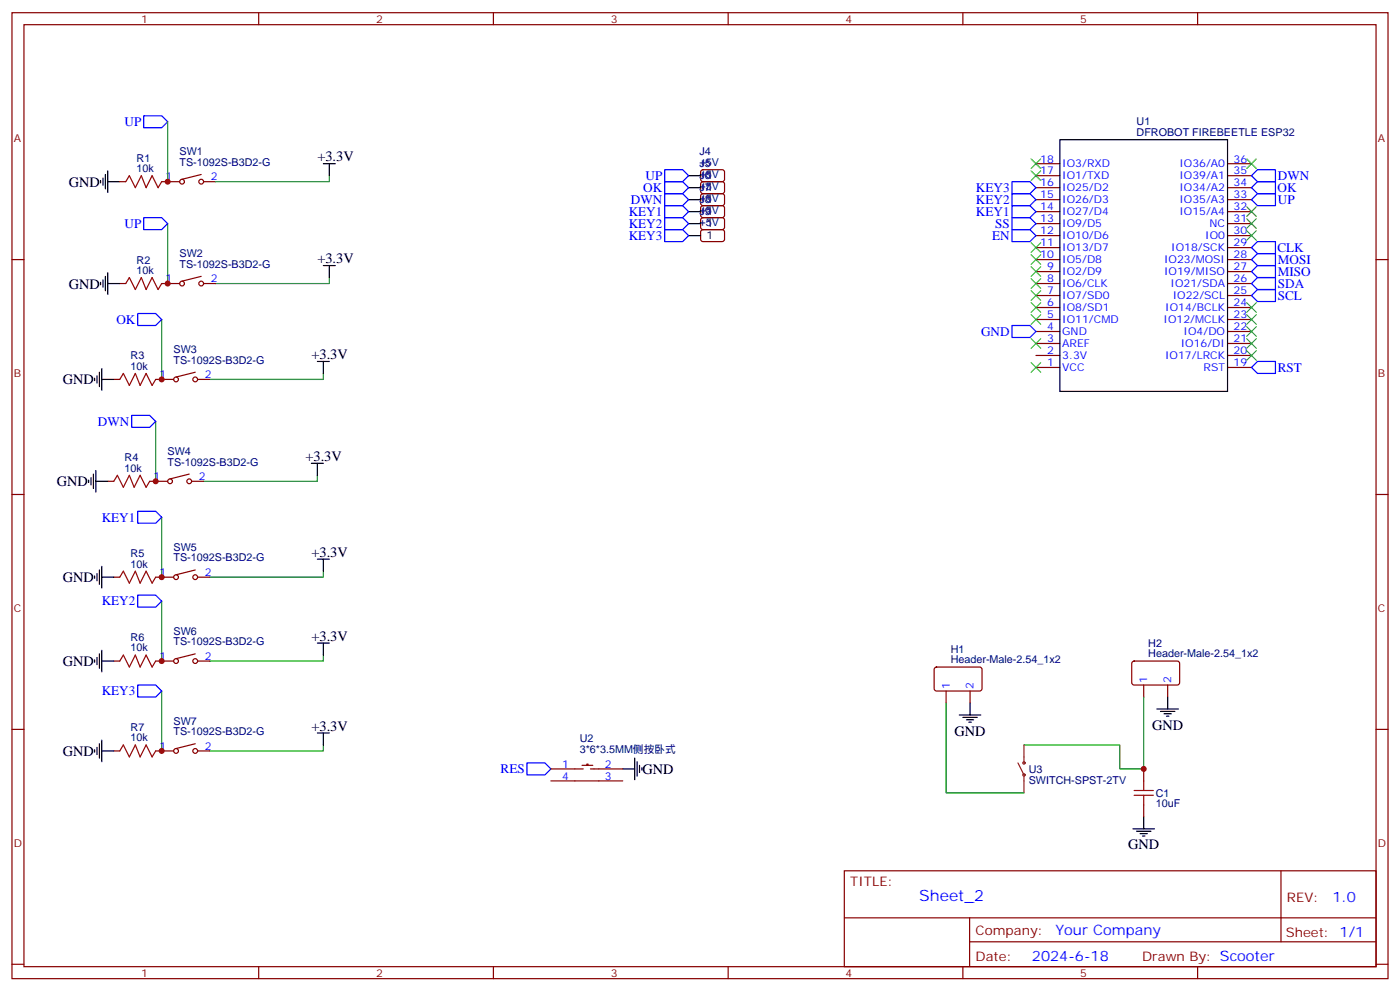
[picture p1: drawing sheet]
<svg xmlns="http://www.w3.org/2000/svg" width="412mm" height="292mm" viewBox="0 0 412 292" stroke-linecap="round" stroke-linejoin="round" font-family="sans-serif">
<g fill="none" stroke="#870000" stroke-width=".35">
<path d="M3.5 3.7h405.4v284.4h-405.4zM7.1 7.3h398.2v277.3h-398.2zM76.2 3.7v3.6M145.3 3.7v3.6M214.5 3.7v3.6M283.6 3.7v3.6M352.8 3.7v3.6M35.3 53.5h1.7M47.6 53.5h5.3M59.3 51.4l-5.7 1.4M60 53.5h3.5M206.6 50.2l.5-.2h5.9l.4 .7v2.4l-.7 .4-5.9-.1-.4-.6v-2.1z"/>
<path d="M206.6 53.7l.5-.2h5.9l.4 .7v2.4l-.7 .4-5.9-.1-.4-.6v-2.1zM206.6 57.2l.5-.2 5.9 .1 .4 .6v2.4l-.7 .4h-5.9l-.4-.7v-2.1zM305.2 58.8h7M305.2 55.2h7M305.2 51.7h7M305.2 48.2h7M361.6 58.8h7.1M361.6 55.2h7.1M361.6 51.7h7.1M361.6 48.2h7.1M3.5 76.4h3.6M206.6 60.7l.5-.2 5.9 .1 .4 .6v2.4l-.7 .5-5.9-.1-.4-.6v-2.2z"/>
<path d="M206.6 64.3l.5-.2h5.9l.4 .7v2.4l-.7 .4-5.9-.1-.4-.6v-2.1zM206.6 67.8l.5-.2h5.9l.4 .7v2.4l-.7 .4h-5.9l-.4-.7v-2.1zM305.2 76.4h7M305.2 79.9h7M305.2 72.9h7M305.2 69.4h7M305.2 65.8h7M305.2 62.3h7M361.6 76.4h7.1M361.6 79.9h7.1M361.6 72.9h7.1M361.6 69.4h7.1"/>
<path d="M361.6 65.8h7.1M361.6 62.3h7.1M405.3 76.4h3.6M35.3 83.5h1.7M47.6 83.5h5.3M59.3 81.4l-5.7 1.4M60 83.5h3.5M305.2 97.6h7M305.2 94.1h7M305.2 90.5h7M305.2 87h7M305.2 83.5h7"/>
<path d="M361.6 97.6h7.1M361.6 94.1h7.1M361.6 90.5h7.1M361.6 87h7.1M361.6 83.5h7.1M33.5 111.7h1.8M45.9 111.7h5.3M57.5 109.6l-5.6 1.4M58.2 111.7h3.5M305.2 108.2h7M305.2 104.6h7M305.2 101.1h7"/>
<path d="M361.6 108.2h7.1M361.6 104.6h7.1M361.6 101.1h7.1M55.7 139.6l-5.6 1.4M3.5 145.6h3.6M31.7 141.7h1.8M44.1 141.7h5.3M56.4 141.7h3.6M405.3 145.6h3.6M33.5 169.9h1.8M45.9 169.9h5.3M57.5 167.8l-5.6 1.4"/>
<path d="M58.2 169.9h3.5M33.5 194.6h1.8M45.9 194.6h5.3M57.5 192.5l-5.6 1.4M58.2 194.6h3.5M275.4 196.6l.5-.2h12.9l.5 .7-.1 5.9-.6 .4-13-.1-.4-.6v-5.6zM333.6 194.8l.5-.2h13l.4 .7-.1 5.9-.6 .4h-13l-.4-.7v-5.6zM3.5 214.7h3.6M57.5 218.9l-5.6 1.4M278.7 203.4v3.5M285.8 203.4v3.5M336.9 201.6v3.6"/>
<path d="M344 201.6v3.6M405.3 214.7h3.6M33.5 221.1h1.8M45.9 221.1h5.3M58.2 221.1h3.5M162.3 229.9h21.1M162.3 226.3h9.5M171.4 225.3h3.2M172.9 225.3v-.4h.3v.4M173.9 226.3h9.5M336.9 226.3v3.6M336.9 236.9v3.6"/>
<path d="M248.7 256.3h156.6v28.3h-156.6zM377.3 256.4v20.8M248.7 270.2h156.5M285.6 277.2h119.6M285.6 270.2v14.1M3.5 283.8h3.6M76.2 284.6v3.5M145.3 284.6v3.5M214.5 284.6v3.5M283.6 284.6v3.5M352.8 284.6v3.5M405.3 283.8h3.6"/>
<circle cx="53.6" cy="53.5" r=".71"/>
<circle cx="59.3" cy="53.5" r=".71"/>
<circle cx="53.6" cy="83.5" r=".71"/>
<circle cx="59.3" cy="83.5" r=".71"/>
<circle cx="51.9" cy="111.7" r=".71"/>
<circle cx="57.5" cy="111.7" r=".71"/>
<circle cx="50.1" cy="141.7" r=".71"/>
<circle cx="55.7" cy="141.7" r=".71"/>
<circle cx="51.9" cy="169.9" r=".71"/>
<circle cx="57.5" cy="169.9" r=".71"/>
<circle cx="51.9" cy="194.6" r=".71"/>
<circle cx="57.5" cy="194.6" r=".71"/>
<circle cx="51.9" cy="221.1" r=".71"/>
<circle cx="57.5" cy="221.1" r=".71"/>
</g>
<g fill="none" stroke="#000" stroke-width=".35">
<path d="M29.6 53.1v.7M30.3 52.4v2.1M31 51.4v4.2M31.7 53.5h3.6M31.7 50.3v6.4M95.2 48.2h3.6M97 48.2v3.5M202.8 51.7h3.6M202.8 55.2h3.6M202.8 58.8h3.6M312.2 41.1h49.4v74.1h-49.4zM95.2 78.2h3.6"/>
<path d="M97 78.2v3.5M202.8 62.3h3.6M202.8 65.8h3.6M202.8 69.4h3.6M29.6 83.1v.7M30.3 82.4v2.1M31 81.4v4.2M31.7 80.3v6.3M31.7 83.5h3.6M27.9 111.3v.7M28.6 110.6v2.1M29.3 109.6v4.2"/>
<path d="M30 111.7h3.5M30 108.5v6.4M93.5 106.4h3.5M95.2 106.4v3.5M27.5 139.6v4.2M28.2 138.5v6.4M91.7 136.4h3.5M93.5 136.4v3.5M26.1 141.3v.7M26.8 140.6v2.1M28.2 141.7h3.5M27.9 169.5v.8"/>
<path d="M28.6 168.8v2.2M29.3 167.8v4.2M30 166.7v6.4M30 169.9h3.5M93.5 164.6h3.5M95.2 164.6v3.5M27.9 194.2v.7M28.6 193.5v2.2M29.3 192.5v4.2M30 191.4v6.4M30 194.6h3.5M93.5 189.3h3.5"/>
<path d="M95.2 189.3v3.5M28.6 220v2.1M29.3 218.9v4.3M30 217.9v6.3M93.5 215.8h3.5M95.2 215.8v3.5M282.6 210.5h6.3M283.6 211.2h4.3M284.7 211.9h2.1M285.4 212.6h.7M285.8 206.9v3.6M340.8 208.7h6.3"/>
<path d="M341.8 209.4h4.3M342.9 210.1h2.1M343.6 210.8h.7M344 205.2v3.5M27.9 220.7v.7M30 221.1h3.5M183.4 226.3h3.6M187 223.2v6.3M187.7 224.2v4.3M188.4 225.3v2.1M189.1 226v.7M333.7 244h6.4"/>
<path d="M334.8 244.7h4.2M335.8 245.4h2.2M336.5 246.1h.8M336.9 240.5v3.5"/>
</g>
<g fill="none" stroke="#3c3" stroke-width=".35">
<path d="M303.7 46.8l2.9 2.8M303.7 50.3l2.9 2.8M306.6 46.8l-2.9 2.8M306.6 50.3l-2.9 2.8M367.2 46.8l2.9 2.8M370.1 46.8l-2.9 2.8M303.7 71.5l2.9 2.8M303.7 75l2.9 2.8M303.7 78.5l2.9 2.9M306.6 71.5l-2.9 2.8M306.6 75l-2.9 2.8M306.6 78.5l-2.9 2.9"/>
<path d="M367.2 60.9l2.9 2.8M367.2 64.4l2.9 2.8M367.2 67.9l2.9 2.9M370.1 60.9l-2.9 2.8M370.1 64.4l-2.9 2.8M370.1 67.9l-2.9 2.9M303.7 82.1l2.9 2.8M303.7 85.6l2.9 2.8M303.7 89.1l2.9 2.8M303.7 92.6l2.9 2.9M303.7 99.7l2.9 2.8M306.6 82.1l-2.9 2.8"/>
<path d="M306.6 85.6l-2.9 2.8M306.6 89.1l-2.9 2.8M306.6 92.6l-2.9 2.9M306.6 99.7l-2.9 2.8M367.2 89.1l2.9 2.8M367.2 92.6l2.9 2.9M367.2 96.2l2.9 2.8M367.2 99.7l2.9 2.8M370.1 89.1l-2.9 2.8M370.1 92.6l-2.9 2.9M370.1 96.2l-2.9 2.8M370.1 99.7l-2.9 2.8"/>
<path d="M303.7 106.8l2.9 2.8M306.6 106.8l-2.9 2.8M367.2 103.2l2.9 2.8M370.1 103.2l-2.9 2.8"/>
</g>
<g fill="none" stroke="#00f" stroke-width=".35">
<path d="M42.3 34.1h5.3l1.8 1.7-1.8 1.8h-5.3zM195.8 50h5.3l1.7 1.7-1.7 1.8h-5.3zM195.8 53.5h5.3l1.7 1.7-1.7 1.8h-5.3zM195.8 57h5.3l1.7 1.8-1.7 1.7h-5.3zM298.1 57h5.3l1.8 1.8-1.8 1.7h-5.3zM298.1 53.5h5.3l1.8 1.7-1.8 1.8h-5.3zM368.7 51.7l1.7-1.7h5.3v3.5h-5.3zM368.7 58.8l1.7-1.8h5.3v3.5h-5.3zM370.4 53.5h5.3v3.5h-5.3l-1.7-1.8zM42.3 64.1h5.3l1.8 1.7-1.8 1.8h-5.3zM195.8 60.5h5.3l1.7 1.8-1.7 1.8h-5.3zM195.8 64.1h5.3l1.7 1.7-1.7 1.8h-5.3z"/>
<path d="M195.8 67.6h5.3l1.7 1.8-1.7 1.7h-5.3zM298.1 67.6h5.3l1.8 1.8-1.8 1.7h-5.3zM298.1 64.1h5.3l1.8 1.7-1.8 1.8h-5.3zM298.1 60.5h5.3l1.8 1.8-1.8 1.8h-5.3zM368.7 72.9l1.7-1.8h5.3v3.5h-5.3zM370.4 74.6h5.3v3.6h-5.3l-1.7-1.8zM370.4 78.2h5.3v3.5h-5.3l-1.7-1.8zM40.6 92.3h5.3l1.7 1.8-1.7 1.7h-5.3zM298.1 95.8h5.3l1.8 1.8-1.8 1.7h-5.3zM368.7 83.5l1.7-1.8h5.3v3.5h-5.3zM370.4 85.2h5.3v3.6h-5.3l-1.7-1.8zM370.4 106.4h5.3v3.5h-5.3l-1.7-1.7z"/>
<path d="M38.8 122.3h5.3l1.8 1.7-1.8 1.8h-5.3zM40.6 150.5h5.3l1.7 1.8-1.7 1.7h-5.3zM40.6 175.2h5.3l1.7 1.8-1.7 1.7h-5.3zM40.6 201.6h5.3l1.7 1.8-1.7 1.8h-5.3zM155.2 224.6h5.3l1.8 1.7-1.8 1.8h-5.3z"/>
</g>
<path d="M37 53.5l1.1-1.8 1.8 3.5 1.7-3.5 1.4 3.5 1.8-3.5 1.8 3.5 1-1.7M37 83.5l1.1-1.8 1.8 3.5 1.7-3.5 1.4 3.5 1.8-3.5 1.8 3.5 1-1.7M35.3 111.7l1-1.8 1.8 3.6 1.8-3.6 1.4 3.6 1.7-3.6 1.8 3.6 1.1-1.8M33.5 141.7l1.1-1.8 1.7 3.5 1.8-3.5 1.4 3.5 1.8-3.5 1.7 3.5 1.1-1.7M35.3 169.9l1-1.8 1.8 3.6 1.8-3.6 1.4 3.6 1.7-3.6 1.8 3.6 1.1-1.8M35.3 194.6l1-1.8 1.8 3.6 1.8-3.6 1.4 3.6 1.7-3.6 1.8 3.6 1.1-1.8M35.3 221.1l1-1.8 1.8 3.5 1.8-3.5 1.4 3.5 1.7-3.5 1.8 3.5 1.1-1.7M334.1 232.7h5.6M334.1 234.1h5.6M336.9 229.9v2.8M336.9 234.1v2.8" fill="none" stroke="#a10000" stroke-width=".35"/>
<g fill="none" stroke="#008700" stroke-width=".35">
<path d="M49.4 35.8v17.7M97 51.7v1.8h-33.5M49.4 65.8v17.7M47.6 94.1v17.6M97 81.7v1.8h-33.5M95.2 109.9v1.8h-33.5M45.9 124v17.7M93.5 139.9v1.8h-33.5M47.6 152.3v17.6M47.6 177v17.6M95.2 168.1v1.8h-33.5M95.2 192.8v1.8h-33.5"/>
<path d="M47.6 203.4v17.7M95.2 219.3v1.8h-33.5M278.7 206.9v26.5h22.9M336.9 205.2v21.1h-7.1v-7h-28.2"/>
</g>
<g fill="none" stroke="#8c2424" stroke-width=".35">
<path d="M301.6 219.3v5.3M299.9 224.6l1.7 3.5M301.6 228.5v4.9"/>
<circle cx="301.6" cy="228.1" r=".35"/>
<circle cx="301.6" cy="224.6" r=".35"/>
</g>
<g fill="#c00">
<circle cx="49.4" cy="53.5" r=".88"/>
<circle cx="49.4" cy="83.5" r=".88"/>
<circle cx="47.6" cy="111.7" r=".88"/>
<circle cx="45.9" cy="141.7" r=".88"/>
<circle cx="47.6" cy="169.9" r=".88"/>
<circle cx="47.6" cy="194.6" r=".88"/>
<circle cx="47.6" cy="221.1" r=".88"/>
<circle cx="336.9" cy="226.3" r=".88"/>
</g>
<text font-size="4.6" fill="#00f" x="270.8" y="265.4">Sheet_2</text>
<g font-size="4.2">
<text x="93.5" y="47.5">+3.3V</text>
<text x="20.3" y="55">GND</text>
<text x="93.5" y="77.5">+3.3V</text>
<text x="20.3" y="84.9">GND</text>
<text x="91.7" y="105.7">+3.3V</text>
<text x="18.5" y="113.2">GND</text>
<text x="90" y="135.7">+3.3V</text>
<text x="16.8" y="143.2">GND</text>
<text x="91.7" y="163.9">+3.3V</text>
<text x="18.5" y="171.4">GND</text>
<text x="91.7" y="188.6">+3.3V</text>
<text x="18.5" y="196.1">GND</text>
<text x="91.7" y="215.1">+3.3V</text>
<text x="339.4" y="214.8">GND</text>
<text x="281.2" y="216.5">GND</text>
<text x="18.5" y="222.5">GND</text>
<text x="189.3" y="227.8">GND</text>
<text x="332.3" y="250">GND</text>
</g>
<g font-size="4.2" fill="#00f">
<text x="392.5" y="265.6">1.0</text>
<text x="310.9" y="275.2">Your Company</text>
<text x="304" y="283">2024-6-18</text>
</g>
<g font-size="3.9" fill="#00f">
<text x="36.7" y="37.1">UP</text>
<text x="190.2" y="53">UP</text>
<text x="376.4" y="53">DWN</text>
<text x="189.5" y="56.5">OK</text>
<text x="287.5" y="56.5">KEY3</text>
<text x="376.3" y="56.5">OK</text>
<text x="185.2" y="63.5">KEY1</text>
<text x="185.9" y="60">DWN</text>
<text x="287.5" y="63.5">KEY1</text>
<text x="287.5" y="60">KEY2</text>
<text x="376.4" y="60.1">UP</text>
<text x="36.7" y="67.1">UP</text>
<text x="185.2" y="67.1">KEY2</text>
<text x="185.2" y="70.6">KEY3</text>
<text x="292.2" y="70.6">EN</text>
<text x="293.1" y="67.1">SS</text>
<text x="376.3" y="74.1">CLK</text>
<text x="376.4" y="77.7">MOSI</text>
<text x="376.4" y="81.2">MISO</text>
<text x="376.4" y="88.3">SCL</text>
<text x="376.4" y="84.7">SDA</text>
<text x="34.3" y="95.3">OK</text>
<text x="289" y="98.8">GND</text>
<text x="376.4" y="109.4">RST</text>
<text x="28.9" y="125.3">DWN</text>
<text x="30" y="153.5">KEY1</text>
<text x="30" y="178.2">KEY2</text>
<text x="30" y="204.7">KEY3</text>
<text x="147.5" y="227.6">RES</text>
</g>
<g font-size="3.9" fill="#800">
<text x="250.5" y="260.9">TITLE:</text>
<text x="379.1" y="265.6">REV:</text>
<text x="287.4" y="275.1">Company:</text>
<text x="378.7" y="275.7">Sheet: 1/1</text>
<text x="287.4" y="282.8">Date:</text>
<text x="336.4" y="282.9">Drawn By: Scooter</text>
</g>
<g font-size="3.2" fill="#800">
<text x="41.6" y="6.7">1</text>
<text x="110.8" y="6.7">2</text>
<text x="179.9" y="6.7">3</text>
<text x="249.1" y="6.7">4</text>
<text x="318.2" y="6.7">5</text>
<text x="4.1" y="41.8">A</text>
<text x="405.9" y="41.8">A</text>
<text x="4.1" y="111">B</text>
<text x="405.9" y="111">B</text>
<text x="4.1" y="180.1">C</text>
<text x="405.9" y="180.1">C</text>
<text x="4.1" y="249.3">D</text>
<text x="405.9" y="249.3">D</text>
<text x="41.6" y="287.5">1</text>
<text x="110.8" y="287.5">2</text>
<text x="179.9" y="287.5">3</text>
<text x="249.1" y="287.5">4</text>
<text x="318.2" y="287.5">5</text>
</g>
<g font-size="3.2" fill="#000080">
<text x="334.8" y="40.1">DFROBOT FIREBEETLE ESP32</text>
<text x="334.8" y="36.9">U1</text>
<text x="40.2" y="47.6">R1</text>
<text x="52.9" y="45.8">SW1</text>
<text x="206" y="45.7">J4</text>
<text x="40.2" y="50.7">10k</text>
<text x="52.9" y="48.8">TS-1092S-B3D2-G</text>
<text x="206" y="48.9">+5V</text>
<text x="206" y="52.4">+5V</text>
<text x="206" y="49.2">J5</text>
<text x="206" y="52.7">J61</text>
<text x="206" y="56">+5V</text>
<text x="206" y="59.5">+5V</text>
<text x="206" y="56.3">J71</text>
<text x="206" y="59.8">J81</text>
<text x="206" y="63">+5V</text>
<text x="206" y="63.3">J91</text>
<text x="206" y="66.5">+5V</text>
<text x="40.2" y="77.6">R2</text>
<text x="52.9" y="75.8">SW2</text>
<text x="40.2" y="80.6">10k</text>
<text x="52.9" y="78.8">TS-1092S-B3D2-G</text>
<text x="38.5" y="105.8">R3</text>
<text x="51.1" y="107.1">TS-1092S-B3D2-G</text>
<text x="51.1" y="104">SW3</text>
<text x="38.5" y="108.9">10k</text>
<text x="36.7" y="135.8">R4</text>
<text x="49.4" y="137">TS-1092S-B3D2-G</text>
<text x="49.4" y="134">SW4</text>
<text x="36.7" y="138.9">10k</text>
<text x="38.5" y="167.1">10k</text>
<text x="38.5" y="164">R5</text>
<text x="51.1" y="165.3">TS-1092S-B3D2-G</text>
<text x="51.1" y="162.2">SW5</text>
<text x="38.5" y="191.8">10k</text>
<text x="38.5" y="188.7">R6</text>
<text x="51.1" y="190">TS-1092S-B3D2-G</text>
<text x="51.1" y="186.9">SW6</text>
<text x="338.3" y="190.5">H2</text>
<text x="280" y="195.3">Header-Male-2.54_1x2</text>
<text x="280" y="192.3">H1</text>
<text x="338.3" y="193.5">Header-Male-2.54_1x2</text>
<text x="38.5" y="215.2">R7</text>
<text x="51.1" y="213.3">SW7</text>
<text x="38.5" y="218.2">10k</text>
<text x="51.1" y="216.4">TS-1092S-B3D2-G</text>
<text x="170.8" y="221.7">3*6*3.5MM侧按卧式</text>
<text x="170.8" y="218.5">U2</text>
<text x="303" y="227.5">U3</text>
<text x="303" y="230.7">SWITCH-SPST-2TV</text>
<text x="340.4" y="237.7">10uF</text>
<text x="340.4" y="234.5">C1</text>
</g>
<g font-size="3.2" fill="#00f">
<text x="306.4" y="47.8">18</text>
<text x="363.4" y="47.8">36</text>
<text x="48.8" y="53.1">1</text>
<text x="62.1" y="53.1">2</text>
<text x="306.4" y="51.4">17</text>
<text x="312.9" y="52.8">IO1/TXD</text>
<text x="312.9" y="49.2">IO3/RXD</text>
<text x="347.4" y="52.8">IO39/A1</text>
<text x="347.4" y="49.2">IO36/A0</text>
<text x="363.4" y="51.4">35</text>
<text x="306.4" y="58.4">15</text>
<text x="306.4" y="54.9">16</text>
<text x="312.9" y="59.8">IO26/D3</text>
<text x="312.9" y="56.3">IO25/D2</text>
<text x="347.4" y="59.8">IO35/A3</text>
<text x="347.4" y="56.3">IO34/A2</text>
<text x="363.4" y="58.4">33</text>
<text x="363.4" y="54.9">34</text>
<text x="306.4" y="65.5">13</text>
<text x="306.4" y="61.9">14</text>
<text x="312.9" y="63.4">IO27/D4</text>
<text x="347.4" y="63.4">IO15/A4</text>
<text x="363.4" y="65.5">31</text>
<text x="363.4" y="61.9">32</text>
<text x="306.4" y="69">12</text>
<text x="312.9" y="70.4">IO10/D6</text>
<text x="312.9" y="66.9">IO9/D5</text>
<text x="355" y="70.4">IO0</text>
<text x="356.3" y="66.9">NC</text>
<text x="363.4" y="69">30</text>
<text x="306.4" y="76.1">10</text>
<text x="306.4" y="72.5">11</text>
<text x="312.9" y="77.5">IO5/D8</text>
<text x="312.9" y="73.9">IO13/D7</text>
<text x="342.9" y="77.5">IO23/MOSI</text>
<text x="345" y="73.9">IO18/SCK</text>
<text x="363.4" y="76.1">28</text>
<text x="363.4" y="72.5">29</text>
<text x="48.8" y="83.1">1</text>
<text x="62.1" y="83.1">2</text>
<text x="308.4" y="83.1">8</text>
<text x="308.4" y="79.6">9</text>
<text x="312.9" y="81">IO2/D9</text>
<text x="342.9" y="81">IO19/MISO</text>
<text x="363.4" y="83.1">26</text>
<text x="363.4" y="79.6">27</text>
<text x="308.4" y="86.6">7</text>
<text x="312.9" y="88.1">IO7/SD0</text>
<text x="312.9" y="84.5">IO6/CLK</text>
<text x="344.8" y="84.5">IO21/SDA</text>
<text x="345.4" y="88.1">IO22/SCL</text>
<text x="363.4" y="86.6">25</text>
<text x="308.4" y="93.7">5</text>
<text x="308.4" y="90.2">6</text>
<text x="312.9" y="95.1">IO11/CMD</text>
<text x="312.9" y="91.6">IO8/SD1</text>
<text x="342.7" y="95.1">IO12/MCLK</text>
<text x="343.2" y="91.6">IO14/BCLK</text>
<text x="363.4" y="93.7">23</text>
<text x="363.4" y="90.2">24</text>
<text x="308.4" y="100.8">3</text>
<text x="308.4" y="97.2">4</text>
<text x="312.9" y="98.6">GND</text>
<text x="348.7" y="98.6">IO4/DO</text>
<text x="363.4" y="100.8">21</text>
<text x="363.4" y="97.2">22</text>
<text x="308.4" y="107.8">1</text>
<text x="308.4" y="104.3">2</text>
<text x="312.9" y="105.7">3.3V</text>
<text x="312.9" y="102.2">AREF</text>
<text x="343.2" y="105.7">IO17/LRCK</text>
<text x="347.8" y="102.2">IO16/DI</text>
<text x="363.4" y="107.8">19</text>
<text x="363.4" y="104.3">20</text>
<text x="47" y="111.3">1</text>
<text x="60.3" y="111.3">2</text>
<text x="312.9" y="109.2">VCC</text>
<text x="354.6" y="109.2">RST</text>
<text x="45.3" y="141.3">1</text>
<text x="58.6" y="141.3">2</text>
<text x="47" y="169.5">1</text>
<text x="60.3" y="169.5">2</text>
<text x="47" y="194.2">1</text>
<text x="60.3" y="194.2">2</text>
<text x="279.8" y="202.7" transform="rotate(-90 279.8 202.7)">1</text>
<text x="286.8" y="202.7" transform="rotate(-90 286.8 202.7)">2</text>
<text x="338" y="200.9" transform="rotate(-90 338 200.9)">1</text>
<text x="345" y="200.9" transform="rotate(-90 345 200.9)">2</text>
<text x="47" y="220.7">1</text>
<text x="60.3" y="220.7">2</text>
<text x="165.6" y="226">1</text>
<text x="178.2" y="226">2</text>
<text x="165.6" y="229.5">4</text>
<text x="178.2" y="229.5">3</text>
</g>
<g font-size="3.2">
<text x="208.1" y="66.9">1</text>
<text x="208.1" y="70.4">1</text>
</g>
</svg>
